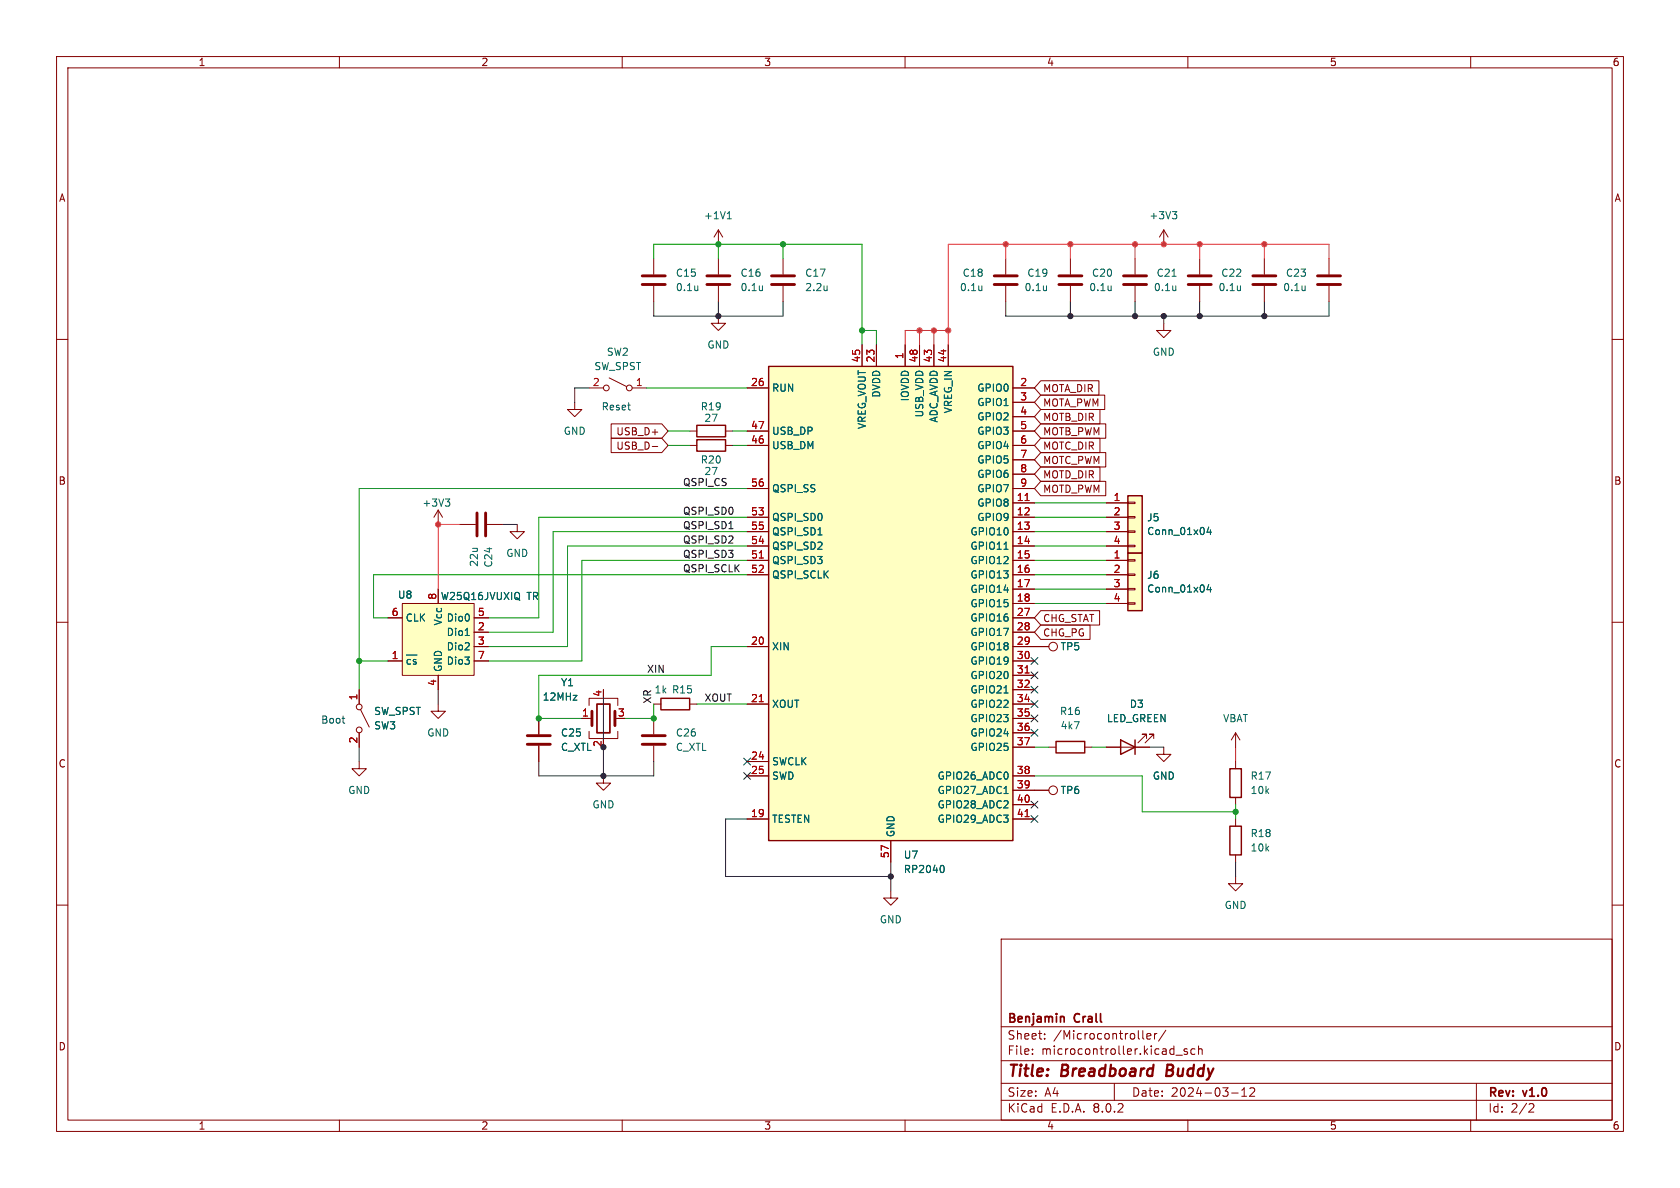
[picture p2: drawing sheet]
<svg xmlns="http://www.w3.org/2000/svg" width="297mm" height="210mm" viewBox="0 0 297 210" stroke-linecap="round" stroke-linejoin="round" font-family="sans-serif">
<g fill="none" stroke="#840000" stroke-width=".18">
<path d="M10 10h277v190h-277zM12 12h273v186h-273zM60 10v2M110 10v2M160 10v2M210 10v2M260 10v2M10 60h2M115.6 45.7v2.8M115.6 50.5v2.8M127 55.9v1.3h1.3l-1.3 1.2-1.3-1.2h1.3M127 40.6l-.8 1.3"/>
<path d="M127 40.6v2.6M127 40.6l.8 1.3M138.4 45.7v2.8M138.4 50.5v2.8M285 60h2M101.6 71.1v1.3h1.3l-1.3 1.3-1.3-1.3h1.3M121.9 78.7h1.3M128.3 78.7h1.2M10 110h2M285 110h2M205.7 132.1v1.3h1.3l-1.3 1.2-1.2-1.2h1.2M218.4 129.5v2.6"/>
<path d="M218.4 134.6v1.3M218.4 129.5l-.7 1.3M218.4 129.5l.8 1.3M10 160h2M218.4 141v1.2M285 160h2M177 166h108v32h-108zM60 198v2M110 198v2M160 198v2M177 194.5h108M177 191.5h108"/>
<path d="M177 187.5h108M177 181.5h108M182.5 186.3v.1M182.5 185.5v.1M184.7 183.6v.1M184.7 182.8v.1M197 191.5v3M202 182.2v1.3l.2 .2M202.7 183.2l.8-.1-.1-.3-.4-.1-.3 .2 .1 .7h.6M204.1 182.7v1M204.5 182.7l-.3 .1-.1 .2M206.1 182.1l-1.3 2"/>
<path d="M207.9 186.5h1.1M209.9 185.5l-.4-.1-.2 .2 .1 .2 .5 .2v.3h-.6M210 198v2M211.2 185.5l-.4-.1-.3 .3v.4l.2 .2h.5M211.9 185.5l.2-.1 .4 .1v.9M211.9 184.9v1.5M217.7 193.2h1.2M219.5 193.8h.9M219.5 192.7l.5-.4v1.5M221 192.4l.5-.1 .2 .1 .1 .3-.9 1.1h.9M260 198v2M261 191.5v6.5"/>
<path d="M270.5 195.1l.5 .1 .2 .3-1 1.1h1"/>
</g>
<path d="M206.4 188.2l-.2 2h.7" fill="none" stroke="#840000" stroke-width=".4"/>
<path d="M187.9 179.7l.2 .2v.8" fill="none" stroke="#840000" stroke-width=".3"/>
<path d="M123.2 77.7h5.1v2.1h-5.1zM217.4 135.9h2.1v5.1h-2.1z" fill="none" stroke="#840000" stroke-width=".25"/>
<path d="M113.5 50.3h4.1M113.5 48.8h4.1M136.4 50.3h4.1M136.4 48.8h4.1" fill="none" stroke="#840000" stroke-width=".51"/>
<path d="M128.6 38.7h.7M128.7 37.7l.2-.3v1.3M123.4 50.5v.9M123.4 51.3h-.1M146.2 50.5v.9M146.2 51.3h.1" fill="none" stroke="#006464" stroke-width=".18"/>
<path d="M199.4 87.6h2.5v10.2h-2.5z" fill="#ffffc2"/>
<path d="M195.6 88.9h3.8M195.6 91.4h3.8M195.6 94h3.8M195.6 96.5h3.8M199.4 96.4h1.3v.2h-1.3zM199.4 93.9h1.3v.2h-1.3zM199.4 91.3h1.3v.3h-1.3zM199.4 88.8h1.3v.2h-1.3z" fill="none" stroke="#840000" stroke-width=".18"/>
<path d="M199.4 87.6h2.5v10.2h-2.5z" fill="none" stroke="#840000" stroke-width=".25"/>
<path d="M213.7 93.2l-.3 .9h.8M214 93.7v.8" fill="none" stroke="#006464" stroke-width=".18"/>
<path d="M199.4 97.8h2.5v10.2h-2.5z" fill="#ffffc2"/>
<g fill="none" stroke="#840000" stroke-width=".18">
<path d="M127 45.7v2.8M127 50.5v2.8M177.8 45.7v2.8M177.8 50.5v2.8M189.2 45.7v2.8M189.2 50.5v2.8M200.7 45.7v2.8M200.7 50.5v2.8M205.7 57.2v1.2h-1.2l1.2 1.3 1.3-1.3h-1.3M205.7 40.6l.8 1.3M205.7 40.6v2.6M205.7 40.6l-.7 1.3"/>
<path d="M212.1 45.7v2.8M212.1 50.5v2.8M223.5 45.7v2.8M223.5 50.5v2.8M234.9 45.7v2.8M234.9 50.5v2.8M104.1 68.6h2.6M107.7 66.8l3 1.5M111.8 68.6h2.5M121.9 76.2h1.3M128.3 76.2h1.2M195.6 99.1h3.8"/>
<path d="M199.4 98.9h1.3v.3h-1.3zM195.6 101.6h3.8M195.6 104.1h3.8M195.6 106.7h3.8M199.4 106.6h1.3v.2h-1.3zM199.4 104h1.3v.3h-1.3zM199.4 101.5h1.3v.2h-1.3zM63.5 134.6v1.3h1.3l-1.3 1.3-1.3-1.3h1.3M63.5 121.9v2.6M63.5 129.5v2.6M63.8 125.5l1.5 3M106.7 137.2v1.2h1.2l-1.2 1.3-1.3-1.3h1.3"/>
<path d="M115.6 127v2.8M115.6 131.8v2.8M115.6 124.5h1.2M121.9 124.5h1.3M185.4 132.1h1.3M191.8 132.1h1.2M157.5 157.5v1.3h1.2l-1.2 1.2-1.3-1.2h1.3"/>
<circle cx="107.2" cy="68.6" r=".51"/>
<circle cx="111.3" cy="68.6" r=".51"/>
<circle cx="63.5" cy="125" r=".51"/>
<circle cx="63.5" cy="129" r=".51"/>
</g>
<path d="M123.2 75.2h5.1v2h-5.1zM199.4 97.8h2.5v10.2h-2.5zM116.8 123.4h5.1v2.1h-5.1zM186.7 131.1h5.1v2h-5.1z" fill="none" stroke="#840000" stroke-width=".25"/>
<g fill="none" stroke="#006464" stroke-width=".18">
<path d="M207.3 37.4h.7l-.4 .5M207.8 37.9l.2 .2v.3l-.2 .3M134.8 50.5v.9M134.8 51.3h-.1M173.6 50.5v.9M173.6 51.3h-.1M185 50.5v.9M185 51.3h-.1M196.4 50.5v.9M196.4 51.3h.1M207.2 48.8h.7M207.9 50.5v.9"/>
<path d="M207.9 51.3h-.1M219.3 50.5v.9M219.3 51.3h-.1M230.7 50.5v.9M230.7 51.3h.1M213.7 103.3l-.3 .9h.8M214 103.8v.9"/>
</g>
<g fill="none" stroke="#840000" stroke-width=".51">
<path d="M125 50.3h4M125 48.8h4M175.8 50.3h4M175.8 48.8h4M187.2 50.3h4.1M187.2 48.8h4.1M198.6 50.3h4.1M198.6 48.8h4.1M210.1 50.3h4M210.1 48.8h4M221.5 50.3h4.1M221.5 48.8h4.1"/>
<path d="M232.9 50.3h4.1M232.9 48.8h4.1M113.5 131.6h4.1M113.5 130h4.1"/>
</g>
<path d="M71.1 106.7h12.7v12.7h-12.7z" fill="#ffffc2"/>
<g fill="none" stroke="#840000" stroke-width=".18">
<path d="M77.5 90.2v2.5M77.5 90.2l-.8 1.2M77.5 90.2l.7 1.2M81.3 92.7h2.8M86.1 92.7h2.8M91.4 92.7v1.3h1.3l-1.3 1.3-1.2-1.3h1.2M68.6 116.8h2.5M68.6 109.2h2.5M71.1 106.7h12.7v12.7h-12.7zM77.5 104.1v2.6M77.5 119.4v2.5M83.8 116.8h2.6"/>
<path d="M83.8 111.8h2.6M83.8 114.3h2.6M83.8 109.2h2.6M77.5 124.5v1.2h1.2l-1.2 1.3-1.3-1.3h1.3M95.2 127v2.8M95.2 131.8v2.8M102.9 127h1.7M104.1 124.7v-1.3h5.1v1.3M104.1 129.3v1.3h5.1v-1.3M106.7 130.6v.2M182.9 139.7h2.5"/>
<circle cx="186.2" cy="139.7" r=".76"/>
</g>
<path d="M78.7 88.2h.8l-.4 .5M79.3 88.7l.2 .2v.3l-.2 .3M71.9 115.8h1.8M82.2 112.3h.8M91.7 104.8a.9 .9 0 0 1 0 1.1l.2 .2" fill="none" stroke="#006464" stroke-width=".18"/>
<path d="M84.3 90.7v4M85.9 90.7v4M93.2 131.6h4.1M93.2 130h4.1M104.6 125.7v2.6M108.7 125.7v2.6" fill="none" stroke="#840000" stroke-width=".51"/>
<path d="M105.5 124.5h2.3v5h-2.3z" fill="none" stroke="#840000" stroke-width=".3"/>
<path d="M135.9 64.8h43.2v83.8h-43.2z" fill="#ffffc2"/>
<path d="M135.9 64.8h43.2v83.8h-43.2zM198.1 130.8l2.6 1.3-2.6 1.3zM200.7 130.8v2.6M217.4 146.1h2.1v5h-2.1z" fill="none" stroke="#840000" stroke-width=".25"/>
<g fill="none" stroke="#840000" stroke-width=".18">
<path d="M108 77.5h9l1.1 1.2-1.1 1.3h-9zM108 74.9h9l1.1 1.3-1.1 1.3h-9zM115.3 78.9h1M132.1 68.6h3.8M132.1 78.7h3.8M132.1 76.2h3.8M152.4 61v3.8M154.9 61v3.8M160 61v3.8M162.6 61v3.8M165.1 61v3.8M167.6 61v3.8"/>
<path d="M179.1 68.6h3.8M179.1 71.1h3.8M179.1 73.7h3.8M179.1 78.7h3.8M179.1 76.2h3.8M184 77.5h10.5v2.5h-10.5l-1.1-1.3zM184 69.8h11.3v2.6h-11.3l-1.1-1.3zM184 74.9h11.5v2.6h-11.5l-1.1-1.3zM184 72.4h10.5v2.5h-10.5l-1.1-1.2zM184 67.3h10.3v2.6h-10.3l-1.1-1.3zM132.1 91.4h3.8M132.1 94h3.8"/>
<path d="M132.1 96.5h3.8M132.1 99.1h3.8M132.1 86.4h3.8M179.1 88.9h3.8M179.1 91.4h3.8M179.1 94h3.8M179.1 96.5h3.8M179.1 99.1h3.8M179.1 86.4h3.8M179.1 81.3h3.8M179.1 83.8h3.8M184 80h11.5v2.6h-11.5l-1.1-1.3z"/>
<path d="M184 82.5h10.5v2.6h-10.5l-1.1-1.3zM184 85.1h11.5v2.5h-11.5l-1.1-1.2zM195.6 88.9h3.8M195.6 91.4h3.8M195.6 94h3.8M195.6 96.5h3.8M195.6 99.1h3.8M68.6 109.2h2.5M68.6 116.8h2.5M77.5 104.1v2.6M77.5 119.4v2.5M83.8 114.3h2.6"/>
<path d="M83.8 109.2h2.6M83.8 111.8h2.6M83.8 116.8h2.6M132.1 101.6h3.8M132.1 114.3h3.8M179.1 101.6h3.8M179.1 104.1h3.8M179.1 106.7h3.8M179.1 114.3h6.3M179.1 109.2h3.8M179.1 111.8h3.8M179.1 116.8h3.8"/>
<path d="M179.1 119.4h3.8M184 107.9h10.4v2.6h-10.4l-1.1-1.3zM184 110.5h8.7v2.5h-8.7l-1.1-1.2zM195.6 101.6h3.8M195.6 104.1h3.8M195.6 106.7h3.8M63.5 121.9v2.6M63.5 129.5v2.6M95.2 127v2.8M95.2 131.8v2.8M102.9 127h1.2M132.1 124.5h3.8"/>
<path d="M132.1 134.6h3.8M132.1 137.2h3.8M179.1 124.5h3.8M179.1 137.2h3.8M179.1 121.9h3.8M179.1 127h3.8M179.1 129.5h3.8M179.1 132.1h3.8M179.1 139.7h6.3M195.6 132.1h7.6M202.7 130.6v-.8h-.8h.8l-1.5 1.5M204 130.6v-.8h-.8h.8l-1.6 1.5"/>
<path d="M132.1 144.8h3.8M157.5 148.6v3.8M179.1 144.8h3.8M179.1 142.2h3.8M218.4 154.9v1.3h1.3l-1.3 1.3-1.2-1.3h1.2M218.4 144.8v1.3M218.4 151.1v1.3"/>
<circle cx="186.2" cy="114.3" r=".76"/>
</g>
<path d="M134.2 98.6h.8M181.2 88.5h.7M181.2 119h.7M134.2 124h.8M181.2 144.4h.7" fill="none" stroke="#a90000" stroke-width=".18"/>
<path d="M144.6 94.6h.7M177.5 97.1h.7M213.7 93.2l-.3 .9h.8M214 93.7v.8M71.9 115.8h1.8M82.2 112.3h.8M91.7 104.8a.9 .9 0 0 1 0 1.1l.2 .2M213.7 103.3l-.3 .9h.8M214 103.8v.9M177.5 122.5h.7M166.6 153a.79 .79 0 0 1 0 1.2M177.5 140.3h.7" fill="none" stroke="#006464" stroke-width=".18"/>
<path d="M128.9 93.5h.7" fill="none" stroke="#0f0f0f" stroke-width=".18"/>
<path d="M60.5 127h.5M60.8 127.8h.2" fill="none" stroke="#0000c2" stroke-width=".18"/>
<path d="M162.6 58.4v2.6M165.1 58.4v2.6M167.6 58.4h-7.6v2.6M177.8 43.2v2.5M189.2 43.2v2.5M200.7 43.2v2.5M212.1 43.2v2.5M223.5 43.2v2.5M234.9 45.7v-2.5h-67.3v17.8M81.3 92.7h-3.8v11.4" fill="none" stroke="#ff3039" stroke-width=".18"/>
<g fill="none" stroke="#009600" stroke-width=".18">
<path d="M115.6 45.7v-2.5h36.8v17.8M127 43.2v2.5M138.4 43.2v2.5M152.4 58.4h2.5v2.6M114.3 68.6h17.8M118.1 78.7h3.8M118.1 76.2h3.8M129.5 78.7h2.6M129.5 76.2h2.6M132.1 91.4h-36.9v17.8h-8.8M132.1 94h-34.3v17.8h-11.4M132.1 96.5h-31.8v17.8h-13.9"/>
<path d="M132.1 86.4h-68.6v35.5M132.1 99.1h-29.2v17.7h-16.5M182.9 91.4h12.7M182.9 88.9h12.7M182.9 94h12.7M182.9 99.1h12.7M182.9 96.5h12.7M63.5 116.8h5.1M132.1 101.6h-66.1v7.6h2.6M132.1 114.3h-6.4v5.1h-30.5v7.6h7.7M182.9 101.6h12.7M182.9 104.1h12.7"/>
<path d="M182.9 106.7h12.7M115.6 124.5v2.5h-5.1M123.2 124.5h8.9M182.9 137.2h19v6.3h16.5M182.9 132.1h2.5M193 132.1h2.6M218.4 142.2v2.6"/>
</g>
<g fill="none" stroke="#262626" stroke-width=".18">
<path d="M115.6 53.3v2.6h22.8v-2.6M127 53.3v2.6M177.8 53.3v2.6h57.1v-2.6M189.2 53.3v2.6M200.7 53.3v2.6M205.7 55.9v1.3M212.1 53.3v2.6M223.5 53.3v2.6M104.1 68.6h-2.5v2.5M88.9 92.7h2.5M63.5 132.1v2.5M77.5 121.9v2.6"/>
<path d="M95.2 134.6v2.6h20.4v-2.6M106.7 121.9v15.3M203.2 132.1h2.5M132.1 144.8h-3.8v10.1h29.2M157.5 152.4v5.1M218.4 152.4v2.5"/>
</g>
<path d="M218.4 132.1v2.5" fill="none" stroke="#c60d00" stroke-width=".18"/>
<g fill="none" stroke="#000084" stroke-width=".18">
<path d="M182.3 116.2l1.2 1.2M182.3 118.8l1.2 1.2M183.5 116.2l-1.2 1.2M183.5 118.8l-1.2 1.2M131.5 136.6l1.2 1.2M131.5 134l1.2 1.2M132.7 136.6l-1.2 1.2M132.7 134l-1.2 1.2M182.3 128.9l1.2 1.2M182.3 121.3l1.2 1.2M182.3 126.4l1.2 1.2M182.3 123.9l1.2 1.2"/>
<path d="M183.5 128.9l-1.2 1.2M183.5 121.3l-1.2 1.2M183.5 126.4l-1.2 1.2M183.5 123.9l-1.2 1.2M182.3 144.2l1.2 1.2M182.3 141.6l1.2 1.2M183.5 144.2l-1.2 1.2M183.5 141.6l-1.2 1.2"/>
</g>
<g fill="#009600" stroke="#009600" stroke-width=".18">
<circle cx="218.4" cy="143.5" r=".46"/>
<circle cx="115.6" cy="127" r=".46"/>
<circle cx="138.4" cy="43.2" r=".46"/>
<circle cx="127" cy="43.2" r=".46"/>
<circle cx="152.4" cy="58.4" r=".46"/>
<circle cx="63.5" cy="116.8" r=".46"/>
<circle cx="95.2" cy="127" r=".46"/>
</g>
<g fill="#262626" stroke="#262626" stroke-width=".18">
<circle cx="106.7" cy="137.2" r=".46"/>
<circle cx="106.7" cy="132.1" r=".46"/>
<circle cx="157.5" cy="154.9" r=".46"/>
<circle cx="200.7" cy="55.9" r=".46"/>
<circle cx="205.7" cy="55.9" r=".46"/>
<circle cx="189.2" cy="55.9" r=".46"/>
<circle cx="223.5" cy="55.9" r=".46"/>
<circle cx="212.1" cy="55.9" r=".46"/>
<circle cx="127" cy="55.9" r=".46"/>
</g>
<g fill="#ff3039" stroke="#ff3039" stroke-width=".18">
<circle cx="205.7" cy="43.2" r=".46"/>
<circle cx="212.1" cy="43.2" r=".46"/>
<circle cx="177.8" cy="43.2" r=".46"/>
<circle cx="189.2" cy="43.2" r=".46"/>
<circle cx="223.5" cy="43.2" r=".46"/>
<circle cx="200.7" cy="43.2" r=".46"/>
<circle cx="162.6" cy="58.4" r=".46"/>
<circle cx="167.6" cy="58.4" r=".46"/>
<circle cx="165.1" cy="58.4" r=".46"/>
<circle cx="77.5" cy="92.7" r=".46"/>
</g>
<g font-size="2.8" fill="#840000">
<text x="178" y="190.9">Title:</text>
<text x="187.7" y="190.9">Breadboard</text>
<text x="207" y="190.9">Buddy</text>
</g>
<g font-size="2.1" fill="#840000">
<text x="178" y="184">Sheet:</text>
<text x="178" y="181.2">Benjamin</text>
<text x="186.2" y="184">/Microcontroller/</text>
<text x="190" y="181.2">Crall</text>
<text x="178" y="186.7">File:</text>
<text x="184.1" y="186.7">microcontroller.kicad_sch</text>
<text x="178" y="196.9">KiCad</text>
<text x="178" y="194.1">Size:</text>
<text x="184.7" y="194.1">A4</text>
<text x="185.7" y="196.9">E.D.A.</text>
<text x="193.3" y="196.9">8.0.2</text>
<text x="200" y="194.1">Date:</text>
<text x="207" y="194.1">2024-03-12</text>
<text x="263" y="194.3">Rev:</text>
<text x="263" y="196.9">Id:</text>
<text x="267.1" y="196.9">2/2</text>
<text x="269.4" y="194.3">v1.0</text>
</g>
<g font-size="1.8" fill="#840000">
<text x="35" y="11.9">1</text>
<text x="85" y="11.9">2</text>
<text x="135" y="11.9">3</text>
<text x="185" y="11.9">4</text>
<text x="235" y="11.9">5</text>
<text x="285" y="11.9">6</text>
<text x="10.3" y="35.9">A</text>
<text x="285.3" y="35.9">A</text>
<text x="184.3" y="69.5">MOTA_DIR</text>
<text x="108.9" y="77.2">USB_D+</text>
<text x="184.3" y="72.1">MOTA_PWM</text>
<text x="184.3" y="77.2">MOTB_PWM</text>
<text x="184.3" y="74.6">MOTB_DIR</text>
<text x="108.9" y="79.7">USB_D-</text>
<text x="184.3" y="79.7">MOTC_DIR</text>
<text x="184.3" y="82.2">MOTC_PWM</text>
<text x="10.3" y="85.9">B</text>
<text x="184.3" y="84.8">MOTD_DIR</text>
<text x="184.3" y="87.3">MOTD_PWM</text>
<text x="285.3" y="85.9">B</text>
<text x="184.3" y="110.2">CHG_STAT</text>
<text x="184.3" y="112.7">CHG_PG</text>
<text x="10.3" y="135.9">C</text>
<text x="285.3" y="135.9">C</text>
<text x="10.3" y="185.9">D</text>
<text x="285.3" y="185.9">D</text>
<text x="35" y="199.9">1</text>
<text x="85" y="199.9">2</text>
<text x="135" y="199.9">3</text>
<text x="185" y="199.9">4</text>
<text x="235" y="199.9">5</text>
<text x="285" y="199.9">6</text>
</g>
<g font-size="1.8" fill="#006464">
<text x="124.4" y="39">+1V1</text>
<text x="203.1" y="39">+3V3</text>
<text x="119.4" y="49.1">C15</text>
<text x="119.4" y="51.7">0.1u</text>
<text x="130.8" y="49.1">C16</text>
<text x="130.8" y="51.7">0.1u</text>
<text x="142.2" y="49.1">C17</text>
<text x="142.2" y="51.7">2.2u</text>
<text x="169.6" y="51.7">0.1u</text>
<text x="170.1" y="49.1">C18</text>
<text x="181" y="51.7">0.1u</text>
<text x="181.5" y="49.1">C19</text>
<text x="192.5" y="51.7">0.1u</text>
<text x="192.9" y="49.1">C20</text>
<text x="203.9" y="51.7">0.1u</text>
<text x="204.4" y="49.1">C21</text>
<text x="215.3" y="51.7">0.1u</text>
<text x="215.8" y="49.1">C22</text>
<text x="226.8" y="51.7">0.1u</text>
<text x="227.2" y="49.1">C23</text>
<text x="105" y="65.6">SW_SPST</text>
<text x="107.2" y="63.1">SW2</text>
<text x="125" y="61.8">GND</text>
<text x="203.7" y="63.1">GND</text>
<text x="136.4" y="69.4">RUN</text>
<text x="155.8" y="70.4" transform="rotate(-90 155.8 70.4)">DVDD</text>
<text x="160.9" y="71" transform="rotate(-90 160.9 71)">IOVDD</text>
<text x="172.7" y="69.4">GPIO0</text>
<text x="172.7" y="72">GPIO1</text>
<text x="99.6" y="77.1">GND</text>
<text x="123.8" y="72.7">R19</text>
<text x="124.4" y="74.8">27</text>
<text x="136.4" y="77.1">USB_DP</text>
<text x="153.3" y="75.9" transform="rotate(-90 153.3 75.9)">VREG_VOUT</text>
<text x="163.4" y="73.9" transform="rotate(-90 163.4 73.9)">USB_VDD</text>
<text x="166" y="74.8" transform="rotate(-90 166 74.8)">ADC_AVDD</text>
<text x="168.5" y="73.2" transform="rotate(-90 168.5 73.2)">VREG_IN</text>
<text x="172.7" y="74.5">GPIO2</text>
<text x="172.7" y="77.1">GPIO3</text>
<text x="123.8" y="82.1">R20</text>
<text x="136.4" y="79.6">USB_DM</text>
<text x="172.7" y="79.6">GPIO4</text>
<text x="172.7" y="82.1">GPIO5</text>
<text x="74.6" y="89.8">+3V3</text>
<text x="136.4" y="87.2">QSPI_SS</text>
<text x="172.7" y="89.8">GPIO8</text>
<text x="172.7" y="84.7">GPIO6</text>
<text x="172.7" y="87.2">GPIO7</text>
<text x="136.4" y="92.3">QSPI_SD0</text>
<text x="136.4" y="94.8">QSPI_SD1</text>
<text x="171.5" y="94.8">GPIO10</text>
<text x="172.7" y="92.3">GPIO9</text>
<text x="202.7" y="92.4">J5</text>
<text x="202.7" y="94.8">Conn_01x04</text>
<text x="84.7" y="100.3" transform="rotate(-90 84.7 100.3)">22u</text>
<text x="87.2" y="100.4" transform="rotate(-90 87.2 100.4)">C24</text>
<text x="89.4" y="98.7">GND</text>
<text x="136.4" y="99.9">QSPI_SD3</text>
<text x="136.4" y="97.4">QSPI_SD2</text>
<text x="171.5" y="97.4">GPIO11</text>
<text x="171.5" y="99.9">GPIO12</text>
<text x="70.3" y="106">U8</text>
<text x="77.8" y="106.3">W25Q16JVUXIQ</text>
<text x="93.2" y="106.3">TR</text>
<text x="136.4" y="102.5">QSPI_SCLK</text>
<text x="171.5" y="102.5">GPIO13</text>
<text x="171.5" y="105">GPIO14</text>
<text x="171.5" y="107.5">GPIO15</text>
<text x="202.7" y="102.5">J6</text>
<text x="202.7" y="104.9">Conn_01x04</text>
<text x="71.6" y="110.1">CLK</text>
<text x="78.3" y="110.7" transform="rotate(-90 78.3 110.7)">Vcc</text>
<text x="78.9" y="112.6">Dio1</text>
<text x="78.9" y="110.1">Dio0</text>
<text x="171.5" y="110.1">GPIO16</text>
<text x="171.5" y="112.6">GPIO17</text>
<text x="71.6" y="117.7">~{cs}</text>
<text x="78.3" y="118.9" transform="rotate(-90 78.3 118.9)">GND</text>
<text x="78.9" y="115.2">Dio2</text>
<text x="78.9" y="117.7">Dio3</text>
<text x="136.4" y="115.2">XIN</text>
<text x="171.5" y="115.2">GPIO18</text>
<text x="171.5" y="117.7">GPIO19</text>
<text x="187.4" y="115.2">TP5</text>
<text x="95.8" y="124.1">12MHz</text>
<text x="99.1" y="121.5">Y1</text>
<text x="115.6" y="122.8">1k R15</text>
<text x="136.4" y="125.3">XOUT</text>
<text x="171.5" y="120.2">GPIO20</text>
<text x="171.5" y="122.8">GPIO21</text>
<text x="171.5" y="125.3">GPIO22</text>
<text x="199.6" y="125.3">D3</text>
<text x="66" y="126.6">SW_SPST</text>
<text x="66" y="129.1">SW3</text>
<text x="75.4" y="130.4">GND</text>
<text x="99.1" y="130.4">C25</text>
<text x="119.4" y="130.4">C26</text>
<text x="171.5" y="127.9">GPIO23</text>
<text x="171.5" y="130.4">GPIO24</text>
<text x="187.3" y="126.6">R16</text>
<text x="187.4" y="129.1">4k7</text>
<text x="195.6" y="127.9">LED_GREEN</text>
<text x="216.1" y="127.9">VBAT</text>
<text x="99.1" y="132.9">C_XTL</text>
<text x="119.4" y="132.9">C_XTL</text>
<text x="136.4" y="135.5">SWCLK</text>
<text x="171.5" y="132.9">GPIO25</text>
<text x="61.5" y="140.6">GND</text>
<text x="104.6" y="143.1">GND</text>
<text x="136.4" y="138">SWD</text>
<text x="165.7" y="138">GPIO26_ADC0</text>
<text x="165.7" y="140.6">GPIO27_ADC1</text>
<text x="165.7" y="143.1">GPIO28_ADC2</text>
<text x="187.4" y="140.6">TP6</text>
<text x="203.7" y="138">GND</text>
<text x="221" y="140.6">10k</text>
<text x="221" y="138">R17</text>
<text x="136.4" y="145.6">TESTEN</text>
<text x="158.3" y="148.1" transform="rotate(-90 158.3 148.1)">GND</text>
<text x="165.7" y="145.6">GPIO29_ADC3</text>
<text x="221" y="148.2">R18</text>
<text x="159.7" y="152">U7</text>
<text x="159.7" y="154.5">RP2040</text>
<text x="221" y="150.7">10k</text>
<text x="216.4" y="160.9">GND</text>
<text x="155.4" y="163.4">GND</text>
</g>
<g font-size="1.8" fill="#a90000">
<text x="152.1" y="64.2" transform="rotate(-90 152.1 64.2)">45</text>
<text x="154.7" y="64.2" transform="rotate(-90 154.7 64.2)">23</text>
<text x="159.8" y="63.6" transform="rotate(-90 159.8 63.6)">1</text>
<text x="162.3" y="64.2" transform="rotate(-90 162.3 64.2)">48</text>
<text x="164.8" y="64.2" transform="rotate(-90 164.8 64.2)">43</text>
<text x="167.4" y="64.2" transform="rotate(-90 167.4 64.2)">44</text>
<text x="104.7" y="68.3">2</text>
<text x="112.3" y="68.3">1</text>
<text x="132.7" y="68.3">26</text>
<text x="180.3" y="68.3">2</text>
<text x="180.3" y="70.9">3</text>
<text x="132.7" y="75.9">47</text>
<text x="180.3" y="73.4">4</text>
<text x="180.3" y="75.9">5</text>
<text x="132.7" y="78.5">46</text>
<text x="180.3" y="78.5">6</text>
<text x="180.3" y="81">7</text>
<text x="180.3" y="83.6">8</text>
<text x="132.7" y="86.1">56</text>
<text x="179.7" y="88.6">11</text>
<text x="180.3" y="86.1">9</text>
<text x="196.8" y="88.6">1</text>
<text x="132.7" y="91.2">53</text>
<text x="132.7" y="93.7">55</text>
<text x="179.7" y="91.2">12</text>
<text x="179.7" y="93.7">13</text>
<text x="196.8" y="91.2">2</text>
<text x="196.8" y="93.7">3</text>
<text x="132.7" y="98.8">51</text>
<text x="132.7" y="101.3">52</text>
<text x="132.7" y="96.3">54</text>
<text x="179.7" y="96.3">14</text>
<text x="179.7" y="98.8">15</text>
<text x="179.7" y="101.3">16</text>
<text x="196.8" y="96.3">4</text>
<text x="196.8" y="98.8">1</text>
<text x="196.8" y="101.3">2</text>
<text x="77.2" y="106.1" transform="rotate(-90 77.2 106.1)">8</text>
<text x="179.7" y="103.9">17</text>
<text x="179.7" y="106.4">18</text>
<text x="196.8" y="103.9">3</text>
<text x="196.8" y="106.4">4</text>
<text x="69.1" y="109">6</text>
<text x="84.4" y="111.5">2</text>
<text x="84.4" y="109">5</text>
<text x="179.7" y="109">27</text>
<text x="179.7" y="111.5">28</text>
<text x="69.1" y="116.6">1</text>
<text x="84.4" y="114">3</text>
<text x="84.4" y="116.6">7</text>
<text x="132.7" y="114">20</text>
<text x="179.7" y="114">29</text>
<text x="179.7" y="116.6">30</text>
<text x="179.7" y="119.1">31</text>
<text x="63.2" y="123.9" transform="rotate(-90 63.2 123.9)">1</text>
<text x="77.2" y="121.4" transform="rotate(-90 77.2 121.4)">4</text>
<text x="106.4" y="123.3" transform="rotate(-90 106.4 123.3)">4</text>
<text x="132.7" y="124.2">21</text>
<text x="179.7" y="121.7">32</text>
<text x="179.7" y="124.2">34</text>
<text x="63.2" y="131.5" transform="rotate(-90 63.2 131.5)">2</text>
<text x="102.8" y="126.7">1</text>
<text x="109.1" y="126.7">3</text>
<text x="179.7" y="126.7">35</text>
<text x="179.7" y="129.3">36</text>
<text x="179.7" y="131.8">37</text>
<text x="106.4" y="132.2" transform="rotate(-90 106.4 132.2)">2</text>
<text x="132.7" y="134.4">24</text>
<text x="132.7" y="136.9">25</text>
<text x="179.7" y="136.9">38</text>
<text x="179.7" y="139.4">39</text>
<text x="179.7" y="142">40</text>
<text x="132.7" y="144.5">19</text>
<text x="179.7" y="144.5">41</text>
<text x="157.2" y="151.8" transform="rotate(-90 157.2 151.8)">57</text>
</g>
<g font-size="1.8" fill="#0000c2">
<text x="106.3" y="72.7">Reset</text>
<text x="56.7" y="128.1">Boot</text>
</g>
<g font-size="1.8" fill="#0f0f0f">
<text x="120.6" y="86">QSPI_CS</text>
<text x="124.4" y="84.2">27</text>
<text x="120.6" y="93.6">QSPI_SD1</text>
<text x="120.6" y="91.1">QSPI_SD0</text>
<text x="120.6" y="98.7">QSPI_SD3</text>
<text x="120.6" y="101.3">QSPI_SCLK</text>
<text x="120.6" y="96.2">QSPI_SD2</text>
<text x="114.3" y="119">XIN</text>
<text x="115.2" y="124.5" transform="rotate(-90 115.2 124.5)">XR</text>
<text x="124.5" y="124.1">XOUT</text>
</g>
</svg>
